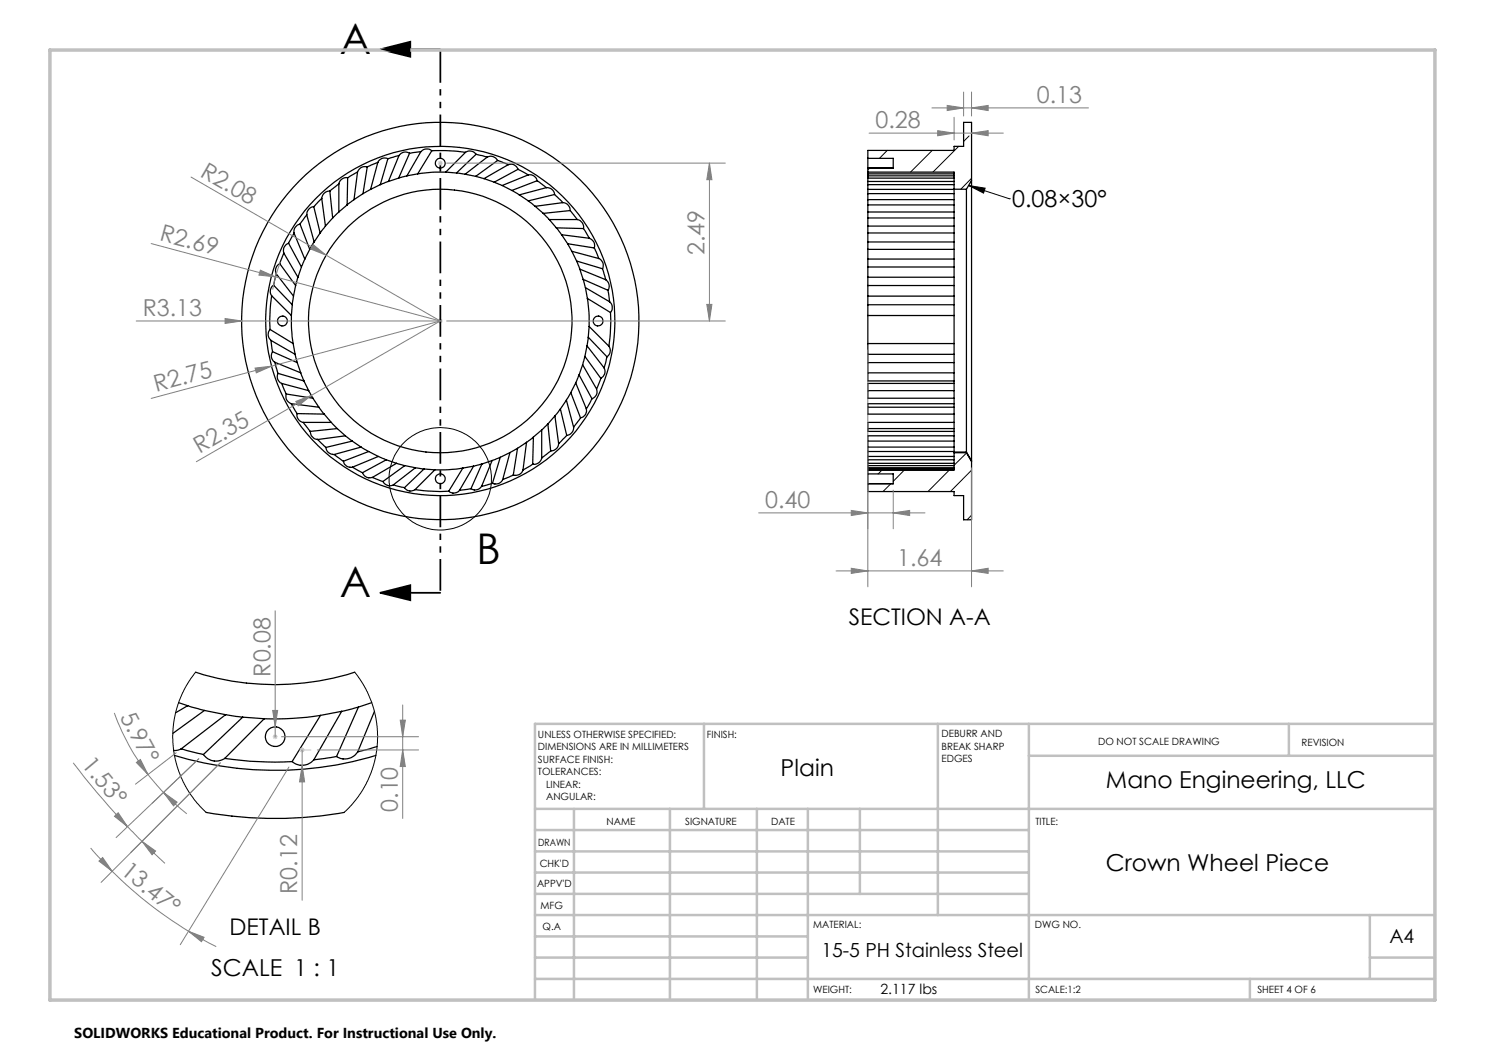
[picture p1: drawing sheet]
<svg xmlns="http://www.w3.org/2000/svg" width="297mm" height="210mm" viewBox="0 0 297 210" stroke-linecap="round" stroke-linejoin="round" font-family="sans-serif">
<g fill="none" stroke="#000" stroke-width=".25">
<path d="M64.3 39.7l-1.5 1.6M64.3 39.7l.8 5.5M66 38.2a1.57 1.57 0 0 0-1.7 1.5M66 38.2l.5 5.4M67.8 36.8l-1.8 1.4M67.8 36.8v5.6M69.5 35.6a1.52 1.52 0 0 0-1.7 1.2M69.5 35.6l-.1 5.4M70.8 39.9l-1.4 1.1M71.5 34.4l-2 1.2M71.5 34.4l-.7 5.5M72.6 38.7l-1.8 1.2"/>
<path d="M73.4 33.4a1.51 1.51 0 0 0-1.9 1M73.4 33.4l-.8 5.3M74.1 37.9l-1.5 .8M75.6 32.5l-2.2 .9M75.6 32.5l-1.5 5.4M76.1 36.9l-2 1M77.6 31.7a1.46 1.46 0 0 0-2 .8M77.6 31.7l-1.5 5.2M77.7 36.3l-1.6 .6M79.7 35.6l-2 .7M79.8 31.1l-2.2 .6M79.8 31.1l-2.1 5.2"/>
<path d="M81.4 35.2l-1.7 .4M81.9 30.6a1.52 1.52 0 0 0-2.1 .5M81.9 30.6l-2.2 5M83.5 34.8l-2.1 .4M84.2 30.3l-2.3 .3M84.2 30.3l-2.8 4.9M86.4 30.2a32.3 32.3 0 0 1 6.7 .3M86.4 30.2a1.58 1.58 0 0 0-2.2 .1M86.4 30.2l-2.9 4.6M89.1 34.4l-2.8 .1-2.8 .3M89.1 34.4l2.2 .2M91.3 34.6l1.7 .2"/>
<path d="M93 34.8l2.1 .5M93.1 30.5a1.52 1.52 0 0 1 2.1 .4M93.1 30.5l-4 3.9M95.1 35.3l1.7 .4M95.2 30.9l2.2 .5M95.2 30.9l-3.9 3.7M96.8 35.7l2 .7M97.4 31.4a1.53 1.53 0 0 1 2.1 .7M97.4 31.4l-4.4 3.4M98.8 36.4l1.6 .7M99.5 32.1l2.1 .8M99.5 32.1l-4.4 3.2"/>
<path d="M100.4 37.1l2 1M101.6 32.9a1.49 1.49 0 0 1 2 1M101.6 32.9l-4.8 2.8M102.4 38.1l1.5 .9M103.6 33.9l2 1.1M103.6 33.9l-4.8 2.5M103.9 39l1.8 1.2M105.6 35a1.47 1.47 0 0 1 1.8 1.2M105.6 35l-5.2 2.1M107.4 36.2l1.9 1.3M107.4 36.2l-5 1.9M109.3 37.5a1.51 1.51 0 0 1 1.6 1.4"/>
<path d="M109.3 37.5l-5.4 1.5M110.9 38.9l1.7 1.6M110.9 38.9l-5.2 1.3M173.6 31.7v1.9M173.6 34.4v.4M173.6 33.6h.1M173.6 35.2v.4M173.6 36.3v.6M173.6 37.9v.8M173.6 39.9v1.1M173.6 31.7v-1.6h17.2v-.8h1.9v-4.8h1.6v11.6M173.6 34.4h17.2v3.4"/>
<path d="M173.6 33.6v.8M173.6 34.8v.4M173.6 35.6v.7M173.6 36.9v1M173.6 38.7v1.2M173.6 31.7h5v1.9h-5M173.6 34.8h17.2M173.6 35.2h17.2M173.6 35.6h17.2M173.6 36.3h17.2M173.6 36.9h17.2M173.6 37.9h17.2"/>
<path d="M173.6 38.7h17.2M173.6 39.9h17.2M190.8 37.8v52.6M190.8 37.8h2.5M193.3 37.8v52.6M194.3 36.1v56.1M194.3 36.1l-1 1.7M54.3 59.2a36.1 36.1 0 0 0-.3 6.7M54.3 59.2l4 3.9M54.7 57a1.52 1.52 0 0 0-.4 2.2M54.7 57l3.8 4M55.3 54.8l-.6 2.2"/>
<path d="M55.3 54.8l3.4 4.4M56 52.7a1.53 1.53 0 0 0-.7 2.1M56 52.7l3.1 4.4M56.8 50.6l-.8 2.1M56.8 50.6l2.8 4.8M57.7 48.6a1.54 1.54 0 0 0-.9 2M57.7 48.6l2.6 4.8M58.7 59.2l-.2 1.8M58.8 46.6l-1.1 2M58.8 46.6l2.2 5.2M59.1 57.1l-.4 2.1M59.6 55.4l-.5 1.7"/>
<path d="M60 44.8a1.52 1.52 0 0 0-1.2 1.8M60 44.8l1.9 5.1M60.3 53.4l-.7 2M61 51.8l-.7 1.6M61.3 43l-1.3 1.8M61.3 43l1.5 5.4M61.9 49.9l-.9 1.9M62.8 41.3a1.57 1.57 0 0 0-1.5 1.7M62.8 41.3l1.2 5.3M62.8 48.4l-.9 1.5M64 46.6l-1.2 1.8M65.1 45.2l-1.1 1.4"/>
<path d="M66.5 43.6l-1.4 1.6M67.8 42.4l-1.3 1.2M69.4 41l-1.6 1.4M105.7 40.2l1.3 1.1M107 41.3l1.7 1.4M108.7 42.7l1.2 1.2M109.9 43.9h5.6M109.9 43.9l1.4 1.7M111.3 45.6l1 1.3M111.3 45.6l5.4 .1M112.3 46.9l5.6 .8M112.3 46.9l1.2 1.8"/>
<path d="M112.6 40.5a1.51 1.51 0 0 1 1.4 1.6M112.6 40.5l-5.6 .8M113.5 48.7l.9 1.6M113.5 48.7l5.4 .9M114 42.1l1.5 1.8M114 42.1l-5.3 .6M114.4 50.3l5.4 1.4M114.4 50.3l.9 1.9M115.3 52.2l.7 1.6M115.3 52.2l5.2 1.6M115.5 43.9a1.54 1.54 0 0 1 1.2 1.8M116 53.8l5.1 2.1"/>
<path d="M116 53.8l.6 2.1M116.6 55.9l.5 1.6M116.6 55.9l5 2.2M116.7 45.7l1.2 2M117.1 57.5l4.8 2.9M117.1 57.5l.4 2.2M117.5 59.7l.3 2.8v2.8M117.5 59.7l4.6 2.8M117.9 47.7a1.51 1.51 0 0 1 1 1.9M118.9 49.6l.9 2.1M119.8 51.7a1.48 1.48 0 0 1 .7 2.1M120.5 53.8l.6 2.1"/>
<path d="M121.1 55.9a1.54 1.54 0 0 1 .5 2.2M121.6 58.1l.3 2.3M173.6 42.4v1.2M173.6 45.2v1.4M173.6 48.4v1.5M173.6 51.8v1.6M173.6 55.4v1.7M173.6 59.2v1.8M173.6 41v1.4M173.6 43.6v1.6M173.6 46.6v1.8M173.6 49.9v1.9"/>
<path d="M173.6 53.4v2M173.6 57.1v2.1M173.6 41h17.2M173.6 42.4h17.2M173.6 43.6h17.2M173.6 45.2h17.2M173.6 46.6h17.2M173.6 48.4h17.2M173.6 49.9h17.2M173.6 51.8h17.2M173.6 53.4h17.2M173.6 55.4h17.2"/>
<path d="M173.6 57.1h17.2M173.6 59.2h17.2M54 65.9a1.5 1.5 0 0 0 .2 2.2M54 65.9l4.6 2.8M54.2 68.1l.3 2.2M54.2 68.1l4.8 2.8M54.5 70.3a1.52 1.52 0 0 0 .5 2.2M54.5 70.3l4.9 2.2M55 72.5l.6 2.2M55 72.5l5.1 2.1M55.6 74.7a1.46 1.46 0 0 0 .7 2M55.6 74.7l5.2 1.5"/>
<path d="M56.3 76.7l1 2.1M56.3 76.7l5.4 1.4M57.3 78.8a1.51 1.51 0 0 0 .9 1.9M57.3 78.8l5.3 .8M58.3 63.1v2.8l.3 2.8M58.5 61l-.2 2.1M58.6 68.7l.4 2.2M59 70.9l.4 1.6M59.4 72.5l.7 2.1M60.1 74.6l.7 1.6M60.8 76.2l.9 1.9M61.7 78.1l.9 1.5"/>
<path d="M62.6 79.6l1.2 1.8M114.2 78.5l-.9 1.5M114.2 78.5l1.9 5.1M115.1 76.6l2.2 5.2M115.1 76.6l-.9 1.9M115.8 75l-.7 1.6M115.8 75l2.6 4.8M116.5 72.9l2.8 4.9M116.5 72.9l-.7 2.1M117 71.3l-.5 1.6M117 71.3l3.2 4.4M117.4 69.2l3.4 4.4"/>
<path d="M117.4 69.2l-.4 2.1M117.7 67.4l-.3 1.8M117.7 67.4l3.7 4M117.8 65.3l4 3.9M117.8 65.3l-.1 2.1M118.4 79.8l-1.1 2M119.3 77.8a1.49 1.49 0 0 1-.9 2M120.2 75.7l-.9 2.1M120.8 73.6a1.51 1.51 0 0 1-.6 2.1M121.4 71.4l-.6 2.2M121.8 69.2a1.52 1.52 0 0 1-.4 2.2M121.9 60.4a1.53 1.53 0 0 1 .2 2.1"/>
<path d="M122.1 62.5a35.8 35.8 0 0 1-.3 6.7M173.6 78.1v1.5h17.2M173.6 74.6v1.6h17.2M173.6 70.9v1.6M173.6 63.1v5.6M173.6 61v2.1M173.6 68.7v2.2M173.6 72.5v2.1M173.6 78.1h17.2M173.6 74.6h17.2M173.6 70.9h17.2M173.6 72.5h17.2"/>
<path d="M173.6 68.7h17.2M173.6 63.1h17.2M173.6 61h17.2M190.8 76.7h-17.2v1.4M58.2 80.7l1.2 2M58.2 80.7l5.6 .7M59.4 82.7a1.52 1.52 0 0 0 1.2 1.8M59.4 82.7l5.4 .1M60.6 84.5l1.5 1.8M60.6 84.5h5.7M62.1 86.3a1.53 1.53 0 0 0 1.4 1.6M63.5 87.9l1.7 1.6"/>
<path d="M63.8 81.4l1 1.4M64.8 82.8l1.5 1.7M65.2 89.5a1.77 1.77 0 0 0 1.6 1.4M66.3 84.5l1.2 1.2M66.8 90.9l1.9 1.3M67.5 85.7l-5.4 .6M67.5 85.7l1.6 1.5M68.7 92.2a1.6 1.6 0 0 0 1.8 1.2M69.1 87.2l1.3 1M69.1 87.2l-5.6 .7M70.4 88.2l-5.2 1.3M70.4 88.2l1.8 1.2"/>
<path d="M70.5 93.4l2 1.1M72.2 89.4l1.5 .9M72.2 89.4l-5.4 1.5M72.5 94.5a1.56 1.56 0 0 0 2 1M73.7 90.3l-5 1.9M73.7 90.3l2 1M74.5 95.5l2.1 .8M75.7 91.3l1.6 .7M75.7 91.3l-5.2 2.1M76.6 96.3a1.51 1.51 0 0 0 2.1 .7M77.3 92l-4.8 2.5M77.3 92l2 .7"/>
<path d="M78.7 97l2.2 .5M79.3 92.7l1.7 .4M79.3 92.7l-4.8 2.8M80.9 97.5a1.47 1.47 0 0 0 2.1 .4M81 93.1l-4.4 3.2M81 93.1l2.1 .4M83 97.9a35.8 35.8 0 0 0 6.7 .3M83.1 93.5l1.7 .3M83.1 93.5l-4.4 3.5M84.8 93.8l-3.9 3.7M84.8 93.8l2.2 .2M87 94l-4 3.9"/>
<path d="M91.9 98.1a1.45 1.45 0 0 1-2.2 .1M92.6 93.6l-2.8 .3-2.8 .1M92.6 93.6l-2.9 4.6M94.2 97.7l-2.3 .4M94.7 93.2l-2.8 4.9M94.7 93.2l-2.1 .4M96.3 97.3a1.5 1.5 0 0 1-2.1 .4M96.4 92.8l-1.7 .4M96.4 92.8l-2.2 4.9M98.4 92.1l-2.1 5.2M98.4 92.1l-2 .7M98.5 96.7l-2.2 .6"/>
<path d="M100 91.5l-1.6 .6M100 91.5l-1.5 5.2M100.5 95.9a1.52 1.52 0 0 1-2 .8M102 90.5l-1.5 5.4M102 90.5l-2 1M102.7 95l-2.2 .9M103.5 89.7l-1.5 .8M103.5 89.7l-.8 5.3M104.6 94a1.52 1.52 0 0 1-1.9 1M105.3 88.5l-.7 5.5M105.3 88.5l-1.8 1.2M106.5 92.8l-1.9 1.2"/>
<path d="M106.7 87.4l-1.4 1.1M106.7 87.4l-.2 5.4M108.3 91.6a1.55 1.55 0 0 1-1.8 1.2M108.3 86v5.6M108.3 86l-1.6 1.4M109.6 84.8l-1.3 1.2M109.6 84.8l.5 5.4M110.1 90.2l-1.8 1.4M111 83.2l.7 5.5M111 83.2l-1.4 1.6M111.7 88.7a1.57 1.57 0 0 1-1.6 1.5M112.1 81.8l-1.1 1.4"/>
<path d="M112.1 81.8l1.2 5.3M113.3 80l1.4 5.4M113.3 80l-1.2 1.8M113.3 87.1l-1.6 1.6M114.7 85.4a1.57 1.57 0 0 1-1.4 1.7M116.1 83.6l-1.4 1.8M117.3 81.8a1.43 1.43 0 0 1-1.2 1.8M173.6 94.8v1.9M173.6 94h.1M173.6 96.7v.1M173.6 93.5v.3M173.6 92.7v.4"/>
<path d="M173.6 91.3v.7M173.6 89.4v.9M173.6 81.4v1.4h17.2M173.6 85.7v.6h17.2M173.6 88.2v1.2M173.6 90.3v1M173.6 92v.7M173.6 93.1v.4M173.6 93.8v1M173.6 94.8h5v2h-5M173.6 96.7h5M173.6 93.5h17.2"/>
<path d="M173.6 93.8h17.2M173.6 93.1h17.2M173.6 92.7h17.2M173.6 91.3h17.2M173.6 92h17.2M173.6 89.4h17.2M173.6 90.3h17.2M173.6 88.2h17.2M173.6 85.7h17.2M173.6 81.4h17.2M190.8 90.4v.1M190.8 87.2h-17.2v1"/>
<path d="M190.8 84.5h-17.2v1.2M190.8 90.4h2.5M190.8 80.7h-17.2v.7M190.8 90.5v3.5h-17.2M190.8 90.5h2.5M193.3 90.4v.1M193.3 90.4l1 1.8M193.3 90.5l1 1.8M194.3 92.2v.1M194.3 92.3v11.7h-1.6v-4.9h-1.9v-.8h-17.2v-1.5M39.1 134.4a51.8 51.8 0 0 0 31.8 0M34.9 151.1a69.8 69.8 0 0 0 40.3 0"/>
<path d="M35.7 140.5l1.8 .6M36.2 149.8l4.5 1.1M36.2 149.8l-.6 .2-.9 .1M37.5 141.1l3.4 1M37.5 141.1l-2.4 1.4M40.7 150.9a3.1 3.1 0 0 0 4.2 .8M40.9 142.1l-6.3 4.6M40.9 142.1l4.2 .8M44.9 151.7a71.9 71.9 0 0 0 13.5 .6M45.1 142.9l3.4 .5M45.1 142.9l-8.9 6.9M48.5 143.4l-7.8 7.5"/>
<path d="M48.5 143.4l4.3 .3M52.8 143.7l-7.9 8M62.8 152a3 3 0 0 1-4.4 .3M64.1 143.1a60 60 0 0 1-11.3 .6M64.1 143.1l-5.7 9.2M67.3 151.3l-4.5 .7M68.3 142.3l-5.5 9.7M68.3 142.3l-4.2 .8M71.5 150.4a2.99 2.99 0 0 1-4.2 .9M71.7 141.4l-3.4 .9M71.7 141.4l-4.4 9.9M74.3 140.5l-2.6 .9"/>
<path d="M74.9 142.3l-3.4 8.1M75.4 149.3l-3.9 1.1M41.2 162.5a79.3 79.3 0 0 0 27.7 0"/>
<circle cx="88" cy="32.7" r=".99"/>
<circle cx="56.5" cy="64.2" r=".99"/>
<circle cx="88" cy="64.2" r="26.3"/>
<circle cx="88" cy="64.2" r="39.7"/>
<circle cx="88.1" cy="64.2" r="34.9"/>
<circle cx="119.6" cy="64.2" r=".99"/>
<circle cx="88.1" cy="95.8" r=".98"/>
<circle cx="55" cy="147.3" r="1.97"/>
</g>
<g fill="none" stroke="#000" stroke-width=".2">
<path d="M173.9 33.6l-.3 .4M177.4 30.1l-1.5 1.6M186.4 30.1l-4.3 4.3M191.7 29.3l-5.1 5.1M193.7 37.1l3.3 .5-.3 1zM193.7 37.1l8.2 2.6M193.8 27.2l-1.1 1.1M194.3 35.7l-2.1 2.1M201.9 39.7h.1M173.7 96.8l-.1 .1M176.4 94l-.8 .8M178.2 96.8l-1.6 1.5"/>
<path d="M180.9 94l-2.3 2.3M189.9 94l-4.3 4.3M193.3 90.6l-2.5 2.5M194.3 94l-4.2 4.3M194.3 103l-.9 1M39.1 134.4l-2.1 3.1-1.4 3.5-.9 3.7-.1 3.9 .5 3.4 1.2 3.6 1 2 1.4 2.1 2.5 2.8M70.9 134.4l1.1 1.4 1.2 2 1.3 3.3 .9 3.5 .1 4-.6 3.7-.6 2.1-.8 1.8-1.8 3.1-1.5 1.8-1.3 1.4"/>
<circle cx="88.1" cy="95.8" r="10.2"/>
</g>
<path d="M76.1 9.9l6-1.5v3zM76.1 9.9h12M76.1 118.6l6-1.6v3zM76.1 118.6h12" fill="none" stroke="#000" stroke-width=".35"/>
<g fill="none" stroke="#808080" stroke-width=".2">
<path d="M192.7 18.4v4.8M194.3 18.4v4.8M38.2 35.4l49.9 28.8M89.3 32.6h55.8M141.9 32.6l.5 3.3h-1zM141.9 32.6v31.6M173.8 26.6h26.9M186.4 21.6h31.3M187.5 26.1l3.3 .5-3.3 .6zM189.4 21.1l3.3 .5-3.3 .5zM190.8 23.5v4.5M194.3 26.6l3.3-.5v1.1z"/>
<path d="M194.3 21.6l3.3-.5v1zM30.2 48.7l24.9 6.7M52.1 54l3 1.4-3.3-.4zM55.1 55.4l33 8.8M56.1 52.3l-.9 2.8-.7 2.8M62.6 48.9l2.6 2.1-3.1-1.2zM27.2 64.2h60.9M45 63.7l3.3 .5-3.3 .5zM51 73.6l3.3-.4-3 1.4zM62.3 79.1l-23 13.2M88.1 64.2l-57.9 15.5M88.1 64.2l-25.8 14.9"/>
<path d="M89.3 64.2h55.8M141.4 60.9h1l-.5 3.3zM173.6 70v47.4M59.2 80.3l3.1-1.2-2.6 2.1zM178.6 98v7.8M194.3 93.6v23.8M151.7 102.6h33.3M167.2 114.2h33.5M170.3 102.1l3.3 .5-3.3 .5zM170.3 113.7l3.3 .5-3.3 .5zM178.6 102.6l3.3-.5v1zM194.3 114.2l3.3-.5v1z"/>
<path d="M55 122.2v25.1M14.6 152.6a154.1 154.1 0 0 0 10.9 12.7M22.9 142.6a45.5 45.5 0 0 0 6.7 12.3M27.3 152.5l.8-.6 1.5 3zM29.6 154.9l3.1 3.6M32.7 158.5l2.7 1.9-.7 .8zM32.7 158.5l1.7 1.7 3 2.6M35.2 150.6l-8.1 6.2M39.8 151.8l-16.6 15.7M44.1 152.6l-23.9 23.9M54.5 142.1h1l-.5 3.3zM56.3 147.3h27.4"/>
<path d="M57.8 153.4l-21.7 35.5M60.4 153.1l.5 3.3h-1zM60.4 150v30M63.5 150h20.2M80 144h1.1l-.6 3.3zM80.5 150l.6 3.3h-1.1zM80.5 141v22.7M18.1 169.6l4.3 4.7M19.8 172.2l.7-.7 1.9 2.8zM22.4 174.3a83.9 83.9 0 0 0 15.3 12M22.9 163.3l.7-.7 1.9 2.7zM25.5 165.3l2.9 3"/>
<path d="M28.4 168.3l2.7 1.9-.7 .7zM28.4 168.3l4.6 4.4M37.7 186.3l3.1 1.2-.5 .8zM37.7 186.3l5.6 3"/>
</g>
<g fill="none" stroke="#c0c0c0" stroke-width=".2">
<path d="M87.6 32.6h.9M87.7 32.3l.7 .7M88.1 32.1v1.1M88.4 32.3l-.7 .7M87.6 64.2h.9M87.7 63.8l.7 .7M88.1 63.7v1M88.4 63.8l-.7 .7M54.5 147.3h1M54.7 147l.7 .7M55 146.9v.9M55.4 147l-.7 .7"/>
<path d="M59.9 150h2.3M60.1 149.6l.7 .7M60.4 149.5v1M60.8 149.6l-.7 .7"/>
</g>
<path d="M88.1 9.8v108.7" fill="none" stroke="#000" stroke-width=".35" stroke-dasharray="6.3 1.3 1.3 1.3 1.3 1.3" stroke-dashoffset="-.4" stroke-linecap="butt"/>
<g fill="none" stroke="#c0c0c0" stroke-width=".5">
<path d="M140.8 144.8v17M187.6 144.8v38.2M205.8 144.8v55.2M205.8 151.2h81.2M257.8 144.8v6.4M287 144.8h-180v55.2M107 161.8h180M107 178.8h98.8M107 174.5h98.8M107 170.3h98.8M107 166h98.8M114.8 161.8v38.2"/>
<path d="M134 161.8v38.2M151.4 161.8v38.2M161.6 161.8v38.2M172 161.8v17M107 195.8h180M107 191.5h54.6M107 187.3h54.6M107 183h180M250 195.8v4.2M274 191.5h13M274 183v12.8"/>
</g>
<path d="M10 10h277v190h-277z" fill="none" stroke="#c0c0c0" stroke-width=".7"/>
<g fill="#000">
<path d="M193.7 37.1l3.3 .5-.3 1z"/>
<path d="M76.1 9.9l6-1.5v3zM76.1 118.6l6-1.6v3z"/>
</g>
<g fill="#808080">
<path d="M62.6 48.9l2.6 2.1-3.1-1.2z"/>
<path d="M52.1 54l3 1.4-3.3-.4z"/>
<path d="M45 63.7l3.3 .5-3.3 .5z"/>
<path d="M51 73.6l3.3-.4-3 1.4z"/>
<path d="M59.2 80.3l3.1-1.2-2.6 2.1z"/>
<path d="M54.5 142.1h1l-.5 3.3z"/>
<path d="M60.4 153.1l.5 3.3h-1z"/>
<path d="M194.3 26.6l3.3-.5v1.1zM187.5 26.1l3.3 .5-3.3 .6z"/>
<path d="M178.6 102.6l3.3-.5v1zM170.3 102.1l3.3 .5-3.3 .5z"/>
<path d="M27.3 152.5l.8-.6 1.5 3zM32.7 158.5l2.7 1.9-.7 .8z"/>
<path d="M22.9 163.3l.7-.7 1.9 2.7zM28.4 168.3l2.7 1.9-.7 .7z"/>
<path d="M19.8 172.2l.7-.7 1.9 2.8zM37.7 186.3l3.1 1.2-.5 .8z"/>
<path d="M170.3 113.7l3.3 .5-3.3 .5zM194.3 114.2l3.3-.5v1zM189.4 21.1l3.3 .5-3.3 .5zM194.3 21.6l3.3-.5v1z"/>
<path d="M80 144h1.1l-.6 3.3zM80.5 150l.6 3.3h-1.1z"/>
<path d="M141.9 32.6l.5 3.3h-1zM141.4 60.9h1l-.5 3.3z"/>
</g>
<g font-size="8.5">
<text x="68" y="10.7">A</text>
<text x="95.3" y="112.7">B</text>
<text x="68" y="119.4">A</text>
</g>
<g font-size="4.7" fill="#808080">
<text x="207.4" y="20.6">0.13</text>
<text x="175.1" y="25.6">0.28</text>
<text x="39.9" y="35.2" transform="rotate(30 39.9 35.2)">R2.08</text>
<text x="31.8" y="48" transform="rotate(15 31.8 48)">R2.69</text>
<text x="140.9" y="51" transform="rotate(-90 140.9 51)">2.49</text>
<text x="28.5" y="63.2">R3.13</text>
<text x="31.2" y="78.4" transform="rotate(-15 31.2 78.4)">R2.75</text>
<text x="39.9" y="90.8" transform="rotate(-30 39.9 90.8)">R2.35</text>
<text x="153.1" y="101.6">0.40</text>
<text x="179.4" y="113.1">1.64</text>
<text x="54.1" y="135.3" transform="rotate(-90 54.1 135.3)">R0.08</text>
<text x="23.9" y="143.4" transform="rotate(62 23.9 143.4)">5.97°</text>
<text x="16.2" y="153" transform="rotate(50 16.2 153)">1.53°</text>
<text x="79.6" y="162.4" transform="rotate(-90 79.6 162.4)">0.10</text>
<text x="23.9" y="174.7" transform="rotate(39 23.9 174.7)">13.47°</text>
<text x="59.4" y="178.7" transform="rotate(-90 59.4 178.7)">R0.12</text>
</g>
<g font-size="4.7">
<text x="202.4" y="41.5">0.08×30°</text>
<text x="156.1" y="155.2">Plain</text>
<text x="221.2" y="157.5">Mano Engineering, LLC</text>
<text x="221.2" y="174.3">Crown Wheel Piece</text>
<text x="42.2" y="195.2">SCALE 1 : 1</text>
</g>
<g font-size="4.6">
<text x="169.7" y="125">SECTION A-A</text>
<text x="45.9" y="187">DETAIL B</text>
</g>
<g font-size="3.9">
<text x="164.3" y="191.4">15-5 PH Stainless Steel</text>
<text x="277.9" y="188.5">A4</text>
</g>
<text font-size="2.9" x="14.9" y="207.6">SOLIDWORKS Educational Product. For Instructional Use Only.</text>
<text font-size="2.8" x="176.1" y="198.7">2.117 lbs</text>
<g font-size="2">
<text x="107.6" y="147.6">UNLESS OTHERWISE SPECIFIED:</text>
<text x="141.4" y="147.6">FINISH:</text>
<text x="188.3" y="147.5">DEBURR AND</text>
<text x="188.3" y="150">BREAK SHARP</text>
<text x="219.6" y="149">DO NOT SCALE DRAWING</text>
<text x="260.3" y="149.2">REVISION</text>
<text x="107.6" y="150.1">DIMENSIONS ARE IN MILLIMETERS</text>
<text x="107.6" y="152.6">SURFACE FINISH:</text>
<text x="107.6" y="155.1">TOLERANCES:</text>
<text x="188.3" y="152.5">EDGES</text>
<text x="109.2" y="157.6">LINEAR:</text>
<text x="109.2" y="160.1">ANGULAR:</text>
<text x="121.3" y="165">NAME</text>
<text x="137" y="164.9">SIGNATURE</text>
<text x="154.2" y="164.9">DATE</text>
<text x="207.1" y="164.9">TITLE:</text>
<text x="107.6" y="169.1">DRAWN</text>
<text x="107.9" y="173.3">CHK'D</text>
<text x="107.4" y="177.4">APPV'D</text>
<text x="108.1" y="181.8">MFG</text>
<text x="108.5" y="186">Q.A</text>
<text x="162.6" y="185.5">MATERIAL:</text>
<text x="207" y="185.5">DWG NO.</text>
<text x="162.6" y="198.5">WEIGHT:</text>
<text x="207.1" y="198.6">SCALE:1:2</text>
<text x="251.5" y="198.6">SHEET 4 OF 6</text>
</g>
</svg>
